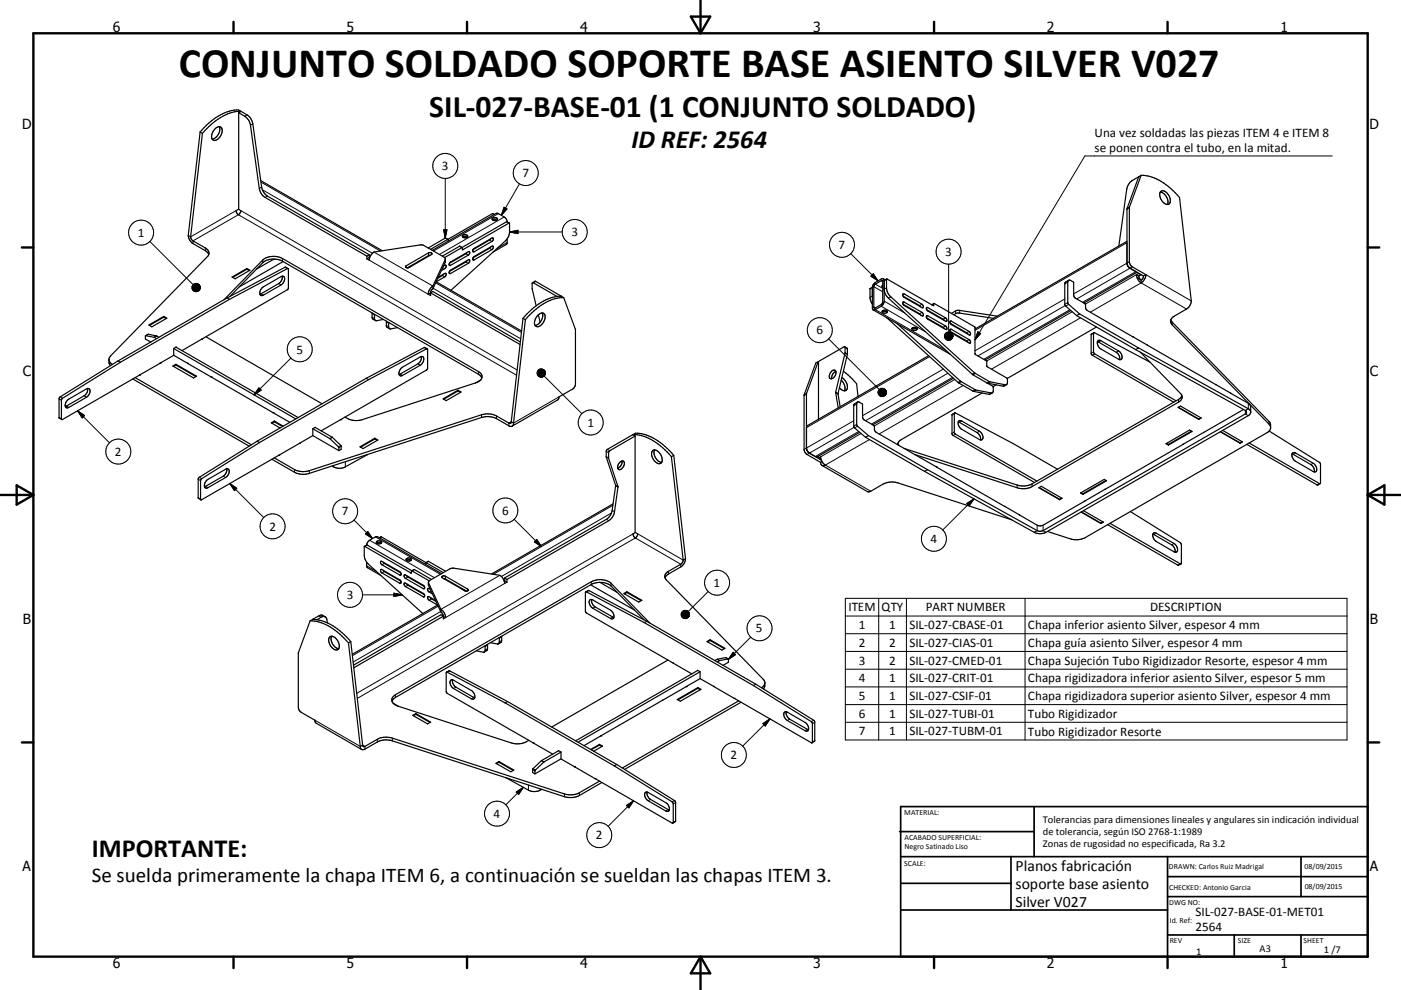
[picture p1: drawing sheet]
<svg xmlns="http://www.w3.org/2000/svg" width="420mm" height="297mm" viewBox="0 0 420 297" stroke-linecap="round" stroke-linejoin="round" font-family="sans-serif">
<g fill="none" stroke="#000" stroke-width=".36">
<path d="M60 39.6l.7 .4M60 39.6l-3.6 31M64.5 38.7a1.19 1.19 0 0 1 1.6-.6 1.19 1.19 0 0 1 .5 1.7 2.46 2.46 0 0 1-2.8 2.2 2.39 2.39 0 0 1 .7-3.3zM65.7 38a3 3 0 0 1-2.1 3.7M71.6 33.8l.7-.4 1.8 1.1a3.9 3.9 0 0 1 1.7 2.7l2.6 18.9a4.2 4.2 0 0 0 1.8 2.7l30.5 17.6M71.6 33.8l1.8 1.1a3.9 3.9 0 0 1 1.7 2.7l2.6 18.9a4.1 4.1 0 0 0 1.8 2.7l30.5 17.6M71.6 33.8v29l.6 .4-.2 .6a.61 .61 0 0 1-.7 .5 .61 .61 0 0 1-.5-.7v-.4l.8-.5M72.2 33.4a15.6 15.6 0 0 0-10.9 5.9l-.6 .7M72.2 33.4a3.9 3.9 0 0 0-3.3-.1 18.4 18.4 0 0 0-8.9 6.3M72.2 33.4v.1M60.7 40l-3.5 31M78.2 54.2l36.4 21"/>
<path d="M341.4 53.1l-1.8 1a3.8 3.8 0 0 0-1.8 2.7l-2.4 17M341.4 53.1v.1M341.4 53.1h.1M342.1 52.6l-3.5 9.8v16.1l.2 .9 .5 .5 4.2 2.5M342.1 52.6l-.7 .4-3.5 9.8v16.1l.2 .9 .7 .7M342.1 52.6a15.3 15.3 0 0 1 10.9 5.9l.6 .7 3.6 31.1a3.1 3.1 0 0 1-1.5 2.4l-4 2.4-.7 .9M347.9 57.6a3 3 0 0 1 2.1 3.7M347.9 57.5a1.88 1.88 0 0 1 2.7 1.4 1.51 1.51 0 0 1-.6 2.4 2.96 2.96 0 0 1-2.1-3.8zM56.4 70.6l.8 .4M56.4 70.6a3.1 3.1 0 0 0 1.5 2.5l3.7 2.1 1 1.2M57.2 71l.5 1.2 3.9 2.2a1.57 1.57 0 0 1 .6 2.6l-29.1 29.8-.4 1.1M82.1 77.7l-5.2 3"/>
<path d="M84.9 78.5l-13.1 7.5M110 76.8v.8M110.7 76.4v.8M110.7 77.2l.1 .1M110.7 77.2l-.7 .4M110.7 76.4l-.7 .4M121.6 79.8l7-4a.46 .46 0 0 1 .7-.1 .46 .46 0 0 1 0 .7l-6.8 3.9a.54 .54 0 0 1-.6 .1 .54 .54 0 0 1-.3-.6zM122.8 79.9l.2 .1M122.9 79.9l.2 .1M123.3 79.7l.2 .1M129 76.6l-.5 .1-6.4 3.7M132.9 79.9l.4-.3a.46 .46 0 0 1 .6 .4 .46 .46 0 0 1-.5 .5l-1.1 .7"/>
<path d="M133.3 77.3l-6.9-3.8-14.3 2.1a3.2 3.2 0 0 0-1.4 2.5l-.7-.5M133.3 77.3l.2 .6-3.7 7.9M133.5 77.7v1l-3.7 7.9M134.2 71.8l-5.1 3M134.3 71.8h-.1M134.3 71.8h.1M134.3 71.8l-.8-.4-5.1 3M134.3 71.8l.1 .5M135 78.7l5.4-3.2a.46 .46 0 0 1 .5 .4 .46 .46 0 0 1-.4 .5l-5.5 3.3a.52 .52 0 0 1-.4-.5 .52 .52 0 0 1 .4-.5zM137.8 73.9l-5.2 2.9M137.8 73.9h.1M137.9 73.9l.7 .4"/>
<path d="M138.5 74.3l-5.2 3M138.5 74.3h.1M138.6 74.3v.6M138.6 74.9h.1M138.7 70.7a.8 .8 0 0 1 .9-.4 .8 .8 0 0 1 .5 .8 .85 .85 0 0 1-.8 .3 .85 .85 0 0 1-.6-.7zM138.7 71.1l.5-.2 .9 .2M140 75.7l-.3 .4-5 2.9M140 78.2l-.3 .4-5 2.8M141.9 74.7l5.6-3.3a.48 .48 0 0 1 .5 .4 .48 .48 0 0 1-.4 .6l-5.4 3.1a.42 .42 0 0 1-.5-.3 .42 .42 0 0 1 .2-.5zM141.9 77.2l5.6-3.3a.42 .42 0 0 1 .5 .2 .42 .42 0 0 1-.3 .6l-5.8 3.3-.2-.2zM147.1 71.6l-.4 .4-4.9 2.9M147.1 74.1l-.4 .4-4.9 2.8"/>
<path d="M147.6 65.5a.92 .92 0 0 1 1.5 .3 .85 .85 0 0 1-.8 .4 .85 .85 0 0 1-.7-.7zM147.7 64.1h.1M147.7 64.1l-13.4 7.7M147.8 64.1l.4 .2M148.9 65.9l.1 .1M148.9 65.9l-.8-.1-.4 .2M149 65.9v.1M152.1 71.6v1.4l-.3 .3-4 2.3M152.1 66.6l-.7-1.4-2-1.1-.6-.1-19.2 11.1M152.7 66.9l-.8-.4-13.4 7.7M152.7 66.9l.1 2.7a3.9 3.9 0 0 1-1.3 2.7l-16.3 14.8M152.7 66.9l-14 8"/>
<path d="M337.9 72.4l-45.6 26.3M44.6 97.5l4.5-2.6 .9 .6-4.5 2.5zM49.1 94.9v.3M49.1 95.2l-4.3 2.4M49.1 95.2l.7 .4M67.1 89.9l11.7-11.9a5.5 5.5 0 0 1 5.9-.5l58.7 34a1.63 1.63 0 0 1 1 1.9M68.1 89.4l-32.7 18.9M68.1 89.4l.7 .4M68.8 89.8l-32.7 18.9M68.9 89l9.9-10.2a5.5 5.5 0 0 1 5.9-.4l58.7 33.9 1.1 1.1M69.6 83.1l4.4-2.6 .9 .6-4.4 2.5zM74 80.5v.3"/>
<path d="M74 80.8l-4.2 2.4M74 80.8l.7 .4M78.5 86.4l5.8-3.4a.77 .77 0 0 1 1 .1 .77 .77 0 0 1-.1 1.1l-.7 1.1-5.5 3.3a.76 .76 0 0 1-1.1-.2 .76 .76 0 0 1 .1-1zM84.6 82.9a2.14 2.14 0 0 1-1.1 2.2l-5.6 3.2M86.3 80.6l.2 5.9-.3 .4-25.8 14.9M86.3 80.6l-17.5 9.2M86.4 80.6l-1-.4-17.3 9.2M111.6 93.9v1.6l1 .7M112.3 94.3v1.5l.3 .4M114.9 95.8l-2.3 .4M115.9 96.4v1.6l.9 .6M116.6 96.8l-.1 1.5 .3 .3 2.4-.3"/>
<path d="M129.1 87.9l.7-.4 26.2 15.1M129.1 87.9l26.8 15.5M129.1 87.9l-.7 .4M129.8 86.6l-.7 .9v1.2l-.7-.4M129.8 85.8v.8M129.8 85.8a3.2 3.2 0 0 0-1.4 2.5M131.4 83.2l1.9-1.2a.42 .42 0 0 1 .6 .3 .42 .42 0 0 1-.3 .6l-2.8 1.6 25.6 14.8M133 82.2l-1.7 1.2M135 81.1l5.5-3.2a.59 .59 0 0 1 .3 .6 .59 .59 0 0 1-.4 .5l-5.3 3a.46 .46 0 0 1-.5-.3 .46 .46 0 0 1 .4-.6zM156.8 95.5l.7 .4M156.8 95.5l-3.5 31M157.5 95.9l-3.5 31"/>
<path d="M159.6 84.8l-.1 1.8 1.2 5.1M159.6 84.8l7.4 4.1M159.7 84.8l.8-.4 7.7 4.4M161.3 94.6a1.13 1.13 0 0 1 1.1-.7 1.13 1.13 0 0 1 1 .8 2.9 2.9 0 0 1-2.6 3.3 2.12 2.12 0 0 1 .3-3.2zM161.4 94.4l.5 2.3M162.6 93.9a3 3 0 0 1-2.2 3.7M167 88.9h1.3l.7 .4M167 88.9a17.2 17.2 0 0 0-10.2 6.6M168.2 88.8v.1M169 89.3l3.5 9.6v16.7l-.9 1.1-4 2.4-.4 .9-13.6 7.8M169 89.3a15.5 15.5 0 0 0-10.9 5.9l-.6 .7M261.5 86.2l-.7 .5 .1 2.8 .6 1.8"/>
<path d="M261.8 93l23.1 13.3M262.3 85.3l1.9-1.1 .4 .1v6.6l-.3 .4-2.1 1.2-.2-.4v-6.1zM264.5 93.3a.77 .77 0 0 1 .9-.3 .77 .77 0 0 1 .5 .8 .83 .83 0 0 1-.8 .2 .83 .83 0 0 1-.6-.7zM264.6 85.6v.1M264.6 93.2a1.15 1.15 0 0 0 1.3 0M264.6 85.6l-.2 .3 .2 .3M264.8 83.6l.3 .4-.1 6.8-.8 1.1-1.8 1-.6 .1M264.8 83.6h-.4l-2 1.1-.8 1.1-.1 6.6 .3 .6M264.8 83.6l.6 .4M265.1 86.8a3.8 3.8 0 0 0 1.3 2.7l25.2 22.9 6.1 3.6M265.8 95.3l21.7 19.6a15 15 0 0 0 9.1 3.4l.9-.5M265.8 83.7v2.7a3.8 3.8 0 0 0 1.3 2.7l25.3 22.9a14.7 14.7 0 0 0 9.2 3.4h.1"/>
<path d="M265.8 83.7h.1M265.8 83.7l-.7 .5M265.9 83.7l13.9 8M269 97.1l19.2 17.4a15.1 15.1 0 0 0 9.2 3.4l.4-.4-.1-1.5M270.7 88.8l5 2.9 .3 .4M270.7 91.3l5 2.8 .3 .4M270.8 88.2h.3l5.3 3.1a.51 .51 0 0 1 .5 .5 .51 .51 0 0 1-.5 .5l-5.3-3.1a.77 .77 0 0 1-.3-1zM270.8 90.6l5.6 3.1a.52 .52 0 0 1 .5 .5 .52 .52 0 0 1-.5 .5l-5.3-3-.4-.6zM273.5 98.5a.87 .87 0 0 1 1.5 .3 .82 .82 0 0 1-.9 .4 .82 .82 0 0 1-.6-.7zM273.5 98.4a1.15 1.15 0 0 0 1.4 0M277.8 92.9l5 2.9 .3 .4M277.8 95.4l5 2.8 .3 .4"/>
<path d="M277.8 92.3h.4l5.3 3.1a.51 .51 0 0 1 .4 .5 .51 .51 0 0 1-.4 .5l-5.3-3.1a.74 .74 0 0 1-.4-1zM277.8 94.7l5.7 3.1a.51 .51 0 0 1 .4 .5 .51 .51 0 0 1-.4 .5l-5.3-3a.77 .77 0 0 1-.4-1.1zM279.8 91.7h.1M280 91l-.1 .6M280 91h.1M280 91l-.7 .4M280 91l12.2 7 .2 8.3 3.3 2 .3 1.7 6 3.5M284.8 98.9l.4-.1 5.3 3.1a.62 .62 0 0 1 .3 1l-5.6-3-.4-.6zM284.9 99.4l4.9 2.9 .4 .4M284.9 97l4.9 2.9 .4 .4M284.9 96.3l5.8 3.2a.48 .48 0 0 1 .4 .6 .48 .48 0 0 1-.6 .4l-5.3-3.1a.76 .76 0 0 1-.3-1.1zM285.2 94l1.5-.8 .8-.1 11.5 1.7"/>
<path d="M286 94.4l.7-.4 1-.1 10.2 1.6M320.4 84.1h.4l1.1 .6v4l.3 .5 3.1 1.9M320.4 84.1l-.3 .6v6.2l3.6 3.3M320.4 84.1l-1 .6-.1 .3v6.4l3.5 3.3M321 93.2l-25.7 14.8M322.8 94.7l17.7 10.2M323.7 94.2l17.6 10.2M323.7 94.2l-.9 .5M325.3 91.1v.1M325.3 91.2l.2 1.4 .5 .5 18 10.5M327.9 99.8l-.1 5.8 .4 .6 24.4 14M327.9 99.8l16.8 8.8"/>
<path d="M327.9 99.8l-.8 .6v5.6l.4 .6 24.4 14.1M328.7 98.1l-26.7 15.4M338.8 80.5l4 2.3M338.8 80.5l1.7 1M340.7 82.4a3.2 3.2 0 0 0 1.4 2.5M340.7 82.4l.7 .4M340.9 81.7l-16 9.2M341.4 82l-.7 .4M341.4 82h.1M341.4 82l.7 .5M341.4 82.8l.3 .8 .4 .4M342.1 82.4v.1"/>
<path d="M342.1 82.5l-.7 .3M342.1 84v.9M342.8 82.8l-.2 .8-.5 .4M343.5 82.4l-.7 .4M343.5 82.4a3.1 3.1 0 0 1-1.4 2.5M351 96v.7l.4 .7 29 29.8 .5 1M351 96l.4 .6 29 29.8 .5 .9v1.4l-.8 .9-54.7 31.7a5.9 5.9 0 0 1-4.5 .3l-6.9-2.2M26.2 116.5a2.16 2.16 0 0 1-1 2.3l-5.6 3.2M32.7 107.9l.2 .7 .8 .7M32.7 107.9v1l.4 .8M35.4 108.3l-17.6 11-.1 6 .8 .6M35.4 108.3l.7 .4"/>
<path d="M36.1 108.7l-17.4 10.8-.3 .5 .1 5.8 29.6-16.9M39.8 113.7l34.9 20.2M40.5 113.3l34.9 20.1M41.8 112.5h.1M43.6 100.8v.9l1.6 .9M43.6 100.7l2.7 .5 .6 .4M43.6 100.7l.8-.4 2.5 .5 .8 .4M43.6 100.7v.1M48 108.9h.1M51.8 109.8l.9-.5 6.2 3.6-.9 .5zM52.1 106.6l29.8 17.2M52.1 104.6v2"/>
<path d="M52.1 106.6l-4.1 2.3M52.1 104.6l36.6 21.1M52.7 109.3v.2M52.7 109.5l-.7 .4M52.7 109.5l6 3.5M52.8 104.1l36.6 21.2M52.8 104.2l-.7 .4M56.2 109h.1M60.4 101.8h.1M60.4 101.8l-5.8 3.4M61.7 101l34.9 20.1M63.3 113.1h.1"/>
<path d="M109.8 113.5l-32.7 18.9M109.8 113.5l.7 .4M110.5 113.9l-32.7 18.9M120.3 110.5l5.7-3.4a.76 .76 0 0 1 1 .1 .76 .76 0 0 1 0 1l-1 1.4-5.3 3a.76 .76 0 0 1-1-.1 .76 .76 0 0 1 0-1zM126.3 107a2.18 2.18 0 0 1-1 2.2l-5.7 3.1M128.1 104.7l-.9-.4-17.4 9.2M128.1 104.7l.1 5.7-.2 .6-25.9 14.9M128.1 104.7h-.3l-17.3 9.2M132.9 119.7l4.4-2.6 .9 .5-4.4 2.6zM137.3 117.1v.2M137.3 117.3l-4.2 2.5M137.3 117.3l.7 .4"/>
<path d="M144.1 114l-1.5 .9M144.4 113.4l-.5 .8-.9 .5-34.3 11.2a5.9 5.9 0 0 1-5.3-.8M245.3 108.5l-.7 .4-3.5 9.6v16.3l.2 .9 .5 .5 4.2 2.5M245.3 108.5h.1M245.3 108.5l-3.5 9.6v16.3l.2 .9 .7 .6M245.4 108.5l7.6-4.4h.3v1.9l-2.8 11.6 .8 4.8M245.4 108.5v17.3M249.4 111.3a.75 .75 0 0 1 1.1-.1 .75 .75 0 0 1 .1 1 1.31 1.31 0 0 1-1.9 1.2 1.9 1.9 0 0 1 .7-2.1zM250.6 111.5a2.02 2.02 0 0 0-1.3 2.1M251.7 116.3l.7 .7 .8 .3M252.2 114.1a2.94 2.94 0 0 1 1 3.2M252.4 113.3a2.87 2.87 0 0 1 1.3 3.7l-.5 .3"/>
<path d="M252.9 111.4l3.9 3.7 .4 3.9M253.3 104l.7 .5v1.9l-2.7 11.6 .6 4.1M278.4 106.7l-36.4 21-.2 .6M285.9 113.5l-24.3 14M294.4 117.9l-24.2 14-.8 .7-.3 .8M295.9 114.9l4.8 1 1.1-.5M298.7 115.4l-1 .6M302 113.5v1.5l-.3 .4M329 102.5l5.7 3.2a2.18 2.18 0 0 1 1 2.2M329.2 102.3l.7-.2 5.5 3.2a1.83 1.83 0 0 1 .7 2.6h-.5l-5.5-3.2a2.03 2.03 0 0 1-.9-2.4zM340.5 104.9l32.9 18.2M341.3 104.4l33 18.2"/>
<path d="M341.3 104.4l-.8 .5M341.9 105.6l12 12.5a1.54 1.54 0 0 1-.6 2.6l-43.9 25.3a5.7 5.7 0 0 1-4.4 .3l-30.7-9.9M344 103.6l24.9 14.4M344 103.5v.1M344 103.6h.1M354.4 118.7l-1.1 1.1-43.9 25.4a5.9 5.9 0 0 1-4.4 .3l-34-11M368.9 118l5.9 3.5 .2 .4v1.9l-.5 .7-60.9 35.2a4 4 0 0 1-3.5 0M368.9 117.9v.1M20.2 120.1l5.7-3.4a.77 .77 0 0 1 1 .1 .77 .77 0 0 1 0 1l-1 1.4-5.3 3a.76 .76 0 0 1-1-.1 .76 .76 0 0 1 0-1zM77.1 132.4l-17.4 10.9-.3 .5v5.5l.8 .6M77.1 132.4l.7 .4M77.8 132.8l-17.4 10.9-.3 .5 .2 5.8"/>
<path d="M81.8 123.8l5.1 2.9M81.8 123.8h.1M82.3 126.3l2.6 1.6M82.3 126.3l-1 .6 2.7 1.5M82.3 126.3v.3M82.3 126.6l2.4 1.4M82.3 126.6l-.8 .4M89.7 133v.1M89.8 133l-29.5 17M93.8 130.7l7.8 4.5M93.8 128.6l.7-.4a20.2 20.2 0 0 1 7.7 5.4l.1 1.2-.7 .4M93.8 128.6v2.1"/>
<path d="M93.8 130.7l-4.1 2.3M93.8 128.6a19.6 19.6 0 0 1 7.7 5.5l.1 1.1M102.1 125.9l-5.8 3.4M107.9 134l4.5-2.5 .9 .5-4.5 2.6zM110.2 136.4l-6.7 3.7a3.8 3.8 0 0 1-3.9-.3M112.4 131.5v.2M112.4 131.7l-4.3 2.5M112.4 131.7l.7 .4M153.3 126.5l.7 .4M153.3 126.5l-.2 .5h-.4l-3.8-2.2a5.8 5.8 0 0 0-4.5-.4l-51.7 16.8a5.8 5.8 0 0 1-4.4-.4l-6.1-3.4M154 126.9a.85 .85 0 0 1-.4 .9 .85 .85 0 0 1-1-.1l-3.7-2.1a6 6 0 0 0-4.5-.3l-51.7 16.7a5.8 5.8 0 0 1-4.4-.3l-6.8-3.9M185.9 138.6a.68 .68 0 0 1 .7-.3 .68 .68 0 0 1 .6 .5 1.67 1.67 0 0 1-1.8 2 1.67 1.67 0 0 1 .5-2.2z"/>
<path d="M186.5 138.3a2.08 2.08 0 0 1-1.3 2.2M189.7 130.4l.7 .4M189.8 130.4a14.5 14.5 0 0 1 10.2 5.2l1.3 1.4M189.8 130.4h.1M190.4 130.8l-7.6 4.4-.3 .5v1.8l2.8 8.6-1.1 7.4a4.1 4.1 0 0 1-1.7 2.7l-30.5 17.6M190.4 130.8v29l-.6 .4a1.08 1.08 0 0 0 .8 1.1l.6-1.1-.8-.5M195.6 135.3a1.52 1.52 0 0 1 2.3 .8 1.94 1.94 0 0 1 0 3 2.85 2.85 0 0 1-2.3-3.8zM196.2 135a3 3 0 0 0 2.2 3.7M201.3 137l3.5 31M202 136.6a16.8 16.8 0 0 0-10.9-6.6h-.6l-8.7 5.1v2l2.8 8.5-1.1 7.5a3.9 3.9 0 0 1-1.7 2.7l-30.5 17.6M202 136.6l-.7 .4M202 136.6l3.5 31"/>
<path d="M242.7 135.9l3.5 2.1M245.4 136.8v.6M245.4 137.4l.6-.3 .2 .9M245.4 137.4l.7 .4M246.2 138l1.2 1.5a.88 .88 0 0 1-1 .1 .88 .88 0 0 1-.4-.9M246.4 138.5l-.4 .2M246.4 139.6l13.8 8 .9-.2 3.6-2.2a6 6 0 0 1 4.5-.3l34.2 11.1M257.1 120.6h.5l1 .6 .1 4.4 3.3 2.1 .2 1.2 .4 .7 13.7 7.9M257.1 120.6l-1.1 .9v6.5l3.5 3.2M257.1 120.6l-.3 .4v6.5l3.6 3.2M257.8 129.7l-12.9 7.4-2.2-1.2M259.5 131.2l17.7 10.2"/>
<path d="M260.4 130.7l17.7 10.2M260.4 130.7l-.9 .5M269.2 133l.3 .6M276.3 137.5h.1M276.3 137.5l24.9 14.5M286.2 123.9l-.8 .5v5.8l.2 .4 24.6 14.2M286.3 123.9l-.2 5.7 .3 .6 24.5 14.1M286.3 123.9l17.5 9.2 13.2 7.7M287.3 126.6l5.6 3.2a2.19 2.19 0 0 1 1.1 2.2M287.6 126.2l.7 .1 5.3 3.1a1.82 1.82 0 0 1 .8 2.5h-.8l-5.3-3.1a1.83 1.83 0 0 1-.7-2.6zM349.6 133.1l7.1-4.1 .7 .4-7.1 4.1zM349.8 133l.5 .3"/>
<path d="M350.3 133.3v.2M353.2 122.2l.7-.4 6.2 3.6-.7 .4zM353.3 122.2l6.1 3.5M354.7 133.3h.1M354.7 133.3l-23.4 13.5M357.2 129.3l-6.9 4M359.4 125.7v.1M360 125.4l-.6 .3M360.9 129.7l-6.2 3.6M360.9 129.7h.1M365.8 129.5l6 3.5M365.9 129.5l5.9 3.3"/>
<path d="M366.6 129.1l5.9 3.5-.7 .4M371.8 132.8v.2M372.4 132.5l-.6 .3M372.8 122.9l-11.9 6.8M373.4 123.1a.56 .56 0 0 1 .3 .6 .56 .56 0 0 1-.3 .5l-60.7 35-.6 .2-1.2-.2M373.8 133.3l21.1 12.2 .9-.4M374.3 122.6l-.9 .5M374.3 122.6l.7 .9M380.5 129.3l15.2 9.5 .2 .4-.1 5.8-.2 .1-21.1-12.2M387.4 136.2l5.6 3.2a2.17 2.17 0 0 1 1 2.2M387.5 135.9l.5-.2 .4 .2 5.3 3.1a1.78 1.78 0 0 1 .8 2.5h-.8l-5.3-3.1a2 2 0 0 1-.9-2.5zM61.9 144.2l6.2-3.6a.9 .9 0 0 1 .7 .7 .9 .9 0 0 1-.3 .9l-.9 1.1-5.3 3a.76 .76 0 0 1-1-.1 .76 .76 0 0 1 0-1z"/>
<path d="M68 140.6a2.32 2.32 0 0 1-1.1 2.3l-5.6 3.1M183.8 151.2l-36.5 21M277.2 141.4l32.9 18.3M278.1 140.9l32.8 18.3M278.1 140.9l-.9 .5M280.7 140.1h.1M301.2 151.9h.1M301.2 151.9l4.5 2.6M305.6 154.5h.1M310.9 159.2l-.8 .5M311.5 146.3l.7-.4 6.2 3.6-.7 .4zM311.6 146.3l6.1 3.5"/>
<path d="M317.7 149.8v.1M318.3 149.4l-.6 .4M323.9 147.9l7.1-4.1 .8 .4-7.1 4.1zM324.1 153.6l6 3.5M324.1 147.8l.6 .3M324.2 153.6l5.9 3.4M324.7 148.1v.2M324.8 153.2l6 3.4-.7 .5M325.2 150.3h.1M330.1 156.9v.2M330.7 156.6l-.6 .4M331.3 146.8l-19 10.9-1.4-.1-5.3-3.1"/>
<path d="M331.3 146.8h.1M331.6 144.1l-6.9 4M332.1 157.4l21 12.2 1-.4M332.8 157l21.3 12.1M338.9 153.5l15.1 9.4 .2 .5-.1 5.7M109.3 163.9l.8-.4 13.4 7.7M109.3 163.9l-.1 2.7a3.9 3.9 0 0 0 1.3 2.7l16.3 14.8M109.3 163.9h.1M109.3 163.9l14 8 .1-.6M109.9 168.6l.2 1.6 4.1 2.5M109.9 163.5l.7-1.3 2-1.1 .6-.1 19.2 11.1M112.9 162.5a.76 .76 0 0 1 .9-.3 .76 .76 0 0 1 .5 .8 .82 .82 0 0 1-.8 .2 .82 .82 0 0 1-.6-.7z"/>
<path d="M112.9 163a1.15 1.15 0 0 1 1.4 0M113 162.9v.1M113.7 161.3l.6-.2 13.4 7.7M114.1 168.5l.4-.1 5.4 3.2a.46 .46 0 0 1 .4 .5 .46 .46 0 0 1-.5 .4l-5.3-3.1-.4-.5zM114.2 170.8l5.7 3.2a.48 .48 0 0 1 .4 .6 .48 .48 0 0 1-.5 .4l-5.3-3.1a.76 .76 0 0 1-.3-1.1zM114.9 168.6l.3 .4 5 2.9M114.9 171.1l.3 .4 5 2.9M121.2 175h.4l5.3 3a.51 .51 0 0 1 .4 .5 .51 .51 0 0 1-.4 .5l-5.3-3-.4-.6zM121.2 172.5h.4l5.3 3.1a.51 .51 0 0 1 .5 .5 .51 .51 0 0 1-.5 .5l-5.3-3.1a.77 .77 0 0 1-.4-1zM121.9 168.1a1.09 1.09 0 0 1 1.3 0M121.9 172.7l.4 .4 4.9 2.9M121.9 175.2l.4 .4 4.9 2.8"/>
<path d="M123.2 168.1a.66 .66 0 0 0-.3-.8 .66 .66 0 0 0-.8 .2l-.3 .3 .1 .4M123.2 168.1l-.5 .2-.8-.1M123.4 171.3l5.3 2.9M123.4 171.3l.8-.4 5.1 2.9M127.6 168.8l.9-.4 5.1 3M127.6 168.8v.5M127.6 168.8h.1M127.7 168.8l5.2 3M128.4 174.7l.1 1 3.7 7.9M129 179.3l1.7 1.1M129 176.9l-.3-.3a.48 .48 0 0 0-.6 .4 .48 .48 0 0 0 .4 .5l1.2 .7M132.5 173l.5-.2 .5 .1 6.7 3.8a.36 .36 0 0 1 .1 .5 .36 .36 0 0 1-.5 .2l-7.2-4z"/>
<path d="M133 173.6l.5 .1 6.4 3.7M138.6 176.6l-.1 .1M139.1 176.9l-.2 .1M139.2 176.9l-.2 .1M151.3 174.2l-.1 .1M151.3 173.4v.8M151.3 173.4l.7 .4M151.3 174.2l.7 .5M152 174.7l-.7 .4a3.2 3.2 0 0 0-1.4-2.5l-14.1-2.2-.9 .3-6.1 3.4-.3 .8 3.7 7.9M152 173.8v.9M175.6 177.6l.9-.4 17.4 9.2M175.6 177.6l-.1 5.7 .3 .6 31.6 18.3"/>
<path d="M175.6 177.6l17.6 9.2M177.1 175.5l13.1 7.5M177.4 179.9a2.15 2.15 0 0 0 1 2.2l5.6 3.2M179.9 174.7l5.2 3M187 178.1l.9-.6 4.5 2.6-.9 .5zM187.9 177.5v.3M187.9 177.8l4.3 2.4M187.9 177.8l-.7 .4M204.8 168l-.1 .6-.6 .7-3.7 2.1a1.57 1.57 0 0 0-.6 2.6l29 29.8 .5 1M205.5 167.6l-.7 .4M205.5 167.6a3.1 3.1 0 0 1-1.4 2.5l-4 2.3-.7 .9M345.7 160.3l5.6 3.2a2.32 2.32 0 0 1 1 2.2"/>
<path d="M345.8 160l.3-.1 .6 .1 5.3 3a1.9 1.9 0 0 1 .7 2.6l-.7-.1-5.3-3a2.03 2.03 0 0 1-.9-2.5zM93 186.3l-3.6 9.6 .2 16.9 .7 .9 4.1 2.4 .4 .9 13.6 7.8M93 186.3a15.3 15.3 0 0 1 10.8 5.9l.7 .7M93.8 185.8v.1M95 185.9a17 17 0 0 1 10.2 6.6M95 185.9h-1.3l-.7 .4M97.5 185h-1l-1.5 .9M97.5 185l.4 .6 .3 1.3M97.5 185.1l-1.3-.6-2.4 1.3M98.9 191a2.3 2.3 0 0 1 2.8 2.3 1.18 1.18 0 0 1-.5 1.6 1.18 1.18 0 0 1-1.6-.6 2.52 2.52 0 0 1-.7-3.3zM99.4 190.9a2.96 2.96 0 0 0 2.2 3.7M104.5 192.9l3.5 31"/>
<path d="M105.2 192.5l-.7 .4M105.2 192.5l3.5 31M130.6 180.1l-2.1-1.1a.58 .58 0 0 0-.3 .6 .58 .58 0 0 0 .5 .5l2.5 1.4-25.6 14.8M132.2 182.8a3 3 0 0 1 1.4 2.5M132.2 182.8v.8M132.2 183.6l.6 .7 .1 .6M132.9 184.9l-.7-.5-26.2 15.2M132.9 184.9l-26.8 15.4M132.9 184.9v.8l.7-.4M132.9 184.9l.7 .4M142.8 195.3l2.4 .3M145.4 193.8l.1 1.3-.3 .5"/>
<path d="M146.1 193.4v1.6l-.9 .6M149.6 191.3l.1 1.5-.3 .4-2.4-.4M150.4 190.9l-.1 1.6-.9 .7M176.8 180l.3-.2 .6 .2 5.3 3a1.84 1.84 0 0 1 .8 2.6l-.8-.1-5.3-3a2.05 2.05 0 0 1-.9-2.5zM193.1 186l-9.9-10.2a5.5 5.5 0 0 0-5.9-.5l-58.8 34-1 1.1M193.2 186.8l32.7 18.9M193.9 186.4l-.7 .4M193.9 186.4l32.7 18.9M194.8 186.9l-11.6-11.9a5.5 5.5 0 0 0-5.9-.5l-58.8 33.9a1.67 1.67 0 0 0-1 2M200.2 198l-34.8 20.1M201.5 198.8h.1M212 192.5l.9-.6 4.4 2.6-.9 .5z"/>
<path d="M212.9 191.9v.3M212.9 192.2l4.2 2.4M212.9 192.2l-.7 .4M218.3 197.7l-2.5 .5-.8 .4M218.3 197.7h.1M218.3 197.7l-.8-.4-2.4 .5-.8 .4M218.4 197.7v1l-1.6 .9M117.5 210.4l.8 1 1.1 .5M117.9 211l1.5 .9M119.4 211.9l33.9 11a6 6 0 0 0 5.2-.8M123.7 214.6l1-.5 4.4 2.5-.9 .6zM124.7 214.1v.2"/>
<path d="M124.7 214.3l4.2 2.4M124.7 214.3l-.8 .4M133.8 201.7v5.7l.3 .6 25.8 14.9M133.8 201.7l17.6 9.2M133.9 201.7l.8-.5 17.5 9.3M135.1 204.1l.7-.1 5.5 3.1a1.83 1.83 0 0 1 .7 2.6l-.7-.1-5.3-3a2.02 2.02 0 0 1-.9-2.5zM135.7 203.9a2.23 2.23 0 0 0 1 2.3l5.6 3.2M151.4 210.9l32.8 18.9M152.2 210.5l-.8 .4M152.2 210.5l32.7 18.8M198.6 210.1h.1M198.7 210.1l-18.6 10.7"/>
<path d="M198.7 210.1h.1M203 209.9l6.2-3.6 1 .5-6.2 3.6zM205.7 206h.1M205.8 206l-7.1 4.1M209.2 201.1v.1M209.2 201.1l.7 .4M209.2 201.1l-36.6 21.2M209.2 206.3v.2M209.2 206.5l-6 3.5M209.2 206.5l.8 .4M209.9 203.6l33.5 19.3M209.9 201.5v2.1"/>
<path d="M209.9 201.5l-36.6 21.2M209.9 203.6l-4.2 2.4M214 205.9v.1M221.5 210.3l-34.9 20.1M222.2 210.7l-35 20.1M225.9 205.7l17.4 10.9 .3 .3-.2 6M226.6 205.3l17.4 10.9 .3 .3v5.8l-.8 .5M226.6 205.3l-.7 .4M229.3 204.8l-.2 .8-.8 .7M229.3 204.9v1l-.4 .8M235.2 213.7l.3-.2 .6 .2 5.2 3a1.78 1.78 0 0 1 .8 2.6l-.8-.1-5.2-3a2.03 2.03 0 0 1-.9-2.5zM235.7 213.5a2.23 2.23 0 0 0 1 2.3l5.7 3.1"/>
<path d="M108 223.9a.86 .86 0 0 0 .4 .9 .86 .86 0 0 0 1-.1l3.7-2.1a5.7 5.7 0 0 1 4.5-.3l51.6 16.7a6.1 6.1 0 0 0 4.5-.3l6.8-3.9M108.7 223.5l-.7 .4M108.7 223.5l.3 .5 .4-.1 3.7-2.1a5.7 5.7 0 0 1 4.5-.4l51.6 16.8a5.8 5.8 0 0 0 4.5-.4l6-3.5M148.7 229l.9-.5 4.4 2.5-.9 .6zM149.6 228.5v.2M149.6 228.7l4.3 2.5M149.6 228.7l-.7 .4M151.7 233.3l6.7 3.8a4 4 0 0 0 4-.3M159.8 222.9l5.9 3.3M167.4 225.2v.1M167.4 225.2l.8 .4M167.5 225.2l-5.2 3-2.5 2.4-.1 1.2 .7 .4"/>
<path d="M168.2 225.6v2.1M168.2 227.7l4 2.3M168.2 225.6a19.6 19.6 0 0 0-7.7 5.5l-.1 1.1M168.2 227.7l-7.8 4.5M178.4 233.6h.1M179.7 223.3l.9 .5-2.6 1.6M179.7 223.3l-2.6 1.5M179.7 223.3v.2M179.7 223.5l.8 .5M179.7 223.5l-2.4 1.4M180.1 220.8h.1M180.1 220.8l-5 2.9"/>
<path d="M184.2 229.8l17.4 10.8 .2 .6v5.7h-.3l-29.3-16.9M184.9 229.3l17.4 10.9 .3 .6v5.5l-.9 .6M184.9 229.3l-.7 .5M193.6 237.7l.5-.1 5.5 3.2a1.91 1.91 0 0 1 .8 2.6l-.8-.1-5.3-3.1a1.83 1.83 0 0 1-.7-2.5zM194 237.6a2.29 2.29 0 0 0 1 2.2l5.7 3.2"/>
</g>
<g fill="none" stroke="#000" stroke-width=".3">
<path d="M74.1 34.5l-.7 .4M75.8 37.2l-.7 .4M78.2 54.6l35.9 20.7M78.4 56.1l-.7 .4M78.6 56.9l33 19.1M80.2 58.8l-.7 .4M133.5 53.5v17.9M155.7 55.1l-5.4 9.5M399.4 46.8h-74.1l-33 55.2M44.9 72.4l13 13M57.9 73.1v-.8l13.6-7.9 83.4 48.2M61.6 74.4v.8"/>
<path d="M70.8 63.2l-13.6 7.8M72.2 63.2l82.8 47.8M78.8 78v.8M84.7 77.5v.9M110.7 78.1l17.7 10.2M112.1 75.6l17.7 10.2M121.8 79.8v.5M128.5 75.9v.8M133 68.9h1l-.5 2.5zM133.5 77.9v.8M133.5 71.4l.7 .4M134.7 79.4l.4 .2"/>
<path d="M137.8 73.9l.6 .4M138.6 74.8l.2 .1M139.7 76.1l.7 .4M139.7 78.6l.7 .4M141.7 75.3l.5 .2M141.7 77.7l.5 .3M146.7 72l.8 .4M146.7 74.5l.8 .4M147.6 64.1l.6 .3M149.4 64.1l-19.4 11.2M151.1 62.2l.9 .5-1.7 1.9zM151.2 65.1l-19.5 11.2"/>
<path d="M151.9 66.5l.7 .4M152.1 72.7l-3 1.8M152.8 69.6h15.8M152.8 69.6l2.5-.5v1zM255.1 76.1l8.1 8.2M284.4 79.3v20.3M337.9 72.8l-45.6 26.3M338.6 62.4l-.7 .4M338.6 78.5l-16.7 9.7M338.6 62.1l-.7 .4M78.3 88.1l.7 .5M83.5 85.1l.8 .4"/>
<path d="M85.4 80.2l.7 .4M111.6 94.1l.7 .4M111.6 95.2l.7 .4M115.8 96.6l.7 .4M115.8 97.6l.7 .4M122.5 80.2l.1 .1M129.9 86.5l26.2 15.1M130.6 84.9l25.7 14.8M132.6 82.7l.7 .4M132.8 80.3l.5 .3M134.7 81.8l.4 .2M160.6 84.4l-.7 .4"/>
<path d="M261.1 82.9l.7-.8 1.4 2.2zM261.5 86.3l-.7 .4M261.5 88.8l-.7 .4M262 92.1l.4 .3M262 86l2.6 1.5M262.4 85.2l2.2 1.3M262.4 92.9l21.2 12.2M264.2 91.9l13.2 7.6M264.2 84.2l.4 .3M265.1 90.3l6.1 3.6M265.8 83.8l-.7 .4M265.8 86.4l-.7 .4"/>
<path d="M267.1 89.1l-.7 .4M271.1 88.2l-.4 .2M271.1 90.7l-.4 .2M276.4 91.3l-.7 .4M276.4 93.7l-.7 .4M278.2 92.3l-.5 .2M278.2 94.7l-.5 .3M279.9 91.6l-.1 .1M279.9 91.2l-.5 .3M283.5 95.4l-.7 .4M283.5 97.8l-.7 .4M285.2 98.8l-.4 .3"/>
<path d="M285.2 96.4l-.4 .2M286.5 93.3v.8M287.7 93.1v.8M290.5 99.4l-.7 .5M293.2 99.5l.8 .6-1.7 1.9zM319.2 89.7l-26.9 15.5M319.4 91.7l-26.2 15.1M320.1 90.8l-.9 .5M320.1 84.7l-.9 .5M320.4 91.3l-.9 .6M320.8 92.9l-25.9 14.9M321.5 93.5l-25.7 14.8"/>
<path d="M324 95.4l-26.7 15.3M339.5 80.1l-16.7 9.6M340.5 81.5l-15.9 9.2M340.7 82.4l-15.3 8.8M340.9 83.3l1.2 .7M343.5 82.4l13.7 7.9M351.4 96.6v.8M355.7 92.7l-13.6-7.8-15.2 8.8M17.7 119.7l.7 .4M18 119.1l.7 .4M25.2 118.8l.7 .4M44.4 100.3l-.7 .4"/>
<path d="M46.9 100.8l-.7 .4M47 100.8l-.7 .4M77.6 116.4l.7 .6-2.1 1.5zM87.2 107.4l-11 11.1M120 112.2l.7 .4M125.3 109.2l.7 .4M127.2 104.3l.6 .4M143.4 111.5v.8M163.1 112.8l11.4 11.3M167.6 119.1l-13.6 7.8M241.8 118.3l-.7 .4M241.8 118l-.7 .4"/>
<path d="M248.4 101.7l15.2 15.1M250.5 117.6l.8 .4M250.5 117.8l.8 .4M253.3 106l.7 .4M253.4 105.8l.6 .4M253.4 104.3l.6 .4M278.7 107l-36.9 21.3M282.8 110.7l-24.2 14M284.2 112l-24.7 14.2M285.6 113.2l-24.3 14M286.3 113.9l-24.2 13.9M287.9 114.3l-.7 .4"/>
<path d="M288.2 114.5l-.7 .4M288.8 115.6l-25.2 14.6M290.5 101.9l-.7 .4M292.2 111.9l-.7 .4M292.3 116.9l-.7 .4M292.4 112l-.7 .5M292.6 117l-.7 .4M296.6 114.5l-.7 .4M296.9 114.6l-.7 .4M297.2 117.9l-.7 .4M301.4 115.4l-.7 .5M327.8 105.6l-.7 .4"/>
<path d="M327.8 100l-.7 .4M328.2 106.2l-.7 .4M330.1 102.2l-.8 .4M335.4 105.3l-.7 .4M353.3 119.8v.9M17.7 125.2l.7 .4M19.9 121.8l.7 .4M23.2 123.2l9.6 9.6M23.2 123.2l2.1 1.5-.6 .7zM99.6 131.2l-.7 .4M99.7 131.2l-.7 .4M100 139.7v.4"/>
<path d="M102.2 133.6l-.7 .4M102.3 133.9l-.7 .4M103.5 138.5v1.6M144.4 124.4v.9M148.9 124.8v.8M153.3 126.5l-.7 .4v.8M181.8 135.4l.7 .4M181.8 137.1l.7 .4M181.8 137l.7 .4M182.1 134.8l.7 .4M256 126.2l-14.9 8.6M256.1 128.2l-14.1 8.2"/>
<path d="M256.8 127.3l-.8 .5M256.8 121.2l-.8 .5M257.1 127.9l-.9 .5M257.5 129.4l-13.1 7.6M258.2 130.1l-12.2 7M260.7 131.9l-13.3 7.6 13.7 7.9M286.1 129.6l-.7 .5M286.1 124.1l-.7 .4M286.5 130.3l-.7 .4M288.3 126.3l-.7 .4M293.6 129.4l-.7 .4M373.4 123.1v1.1l.9 .5"/>
<path d="M374.3 121v1.6M380.4 126.4v.8M388.4 135.9l-.7 .4M393.7 139l-.7 .4M59.4 149.3l.7 .4M59.4 143.8l.7 .4M59.8 143.2l.7 .4M61.6 145.9l.7 .4M66.9 142.9l.7 .4M68.9 145.1l10.2 10.2M68.9 145.1l2.1 1.4-.7 .7zM88.3 140.8v.9"/>
<path d="M92.7 141.2v.8M106.1 156l5.6 5.6M154.1 155.8l8.2 8.2M181.8 155.8l.7 .4M183.3 153.9l-33 19.1M183.5 153.1l.7 .4M183.7 151.6l-35.8 20.7M184.5 145.5l.8 .5M184.6 145.7l.7 .5M289.9 151.1l2.1-1.4-1.4 2.1zM292 149.7l-9.4 9.3M305 145.5v.8"/>
<path d="M309.4 145.2v.8M310.9 157.6v1.6M312.7 157.6v1.6l.9 .5M346.7 160l-.7 .4M395.6 145.1l-.7 .4M108.7 178.5h11.9M109.6 160.2l.7-.7 1.4 2.1zM109.9 169.8l3 1.7M110.1 163.5l-.7 .4M110.8 162.1l19.4 11.2M112.6 161.1l19.4 11.2M114.3 161.1l-.5 .3"/>
<path d="M115.2 169l-.7 .4M115.2 171.5l-.7 .4M118.1 178l2.5 .5-2.5 .4zM120.3 172.2l-.5 .3M120.3 174.7l-.5 .3M122.3 173.1l-.7 .4M122.3 175.6l-.7 .4M123.4 171.8l-.2 .1M124.2 170.9l-.7 .4M127.3 176.3l-.4 .3M127.3 178.8l-.4 .2M128.5 174.9v.8"/>
<path d="M128.5 168.4l-.7 .4M129.2 177.3l-.5 .3M129.3 179.7l-.6 .4M133.5 172.9v.8M139.5 177.1l-.1 .1M140.2 176.7v.5M149.9 172.6l-17.7 10.2M151.3 175.1l-17.7 10.2M160.2 162.6l.7-.7 1.4 2.1zM176.5 177.2l-.7 .4M177.3 174.5v.8M183.2 175v.8"/>
<path d="M189.8 160.2l-82.9 47.8M191.2 160.2l13.6 7.8M200.4 171.4v.8M204.1 170.1v-.8l-13.6-7.9-83.4 48.1M212.3 177.5l-6 6M253.4 179.5h150.4v42.5h-150.4zM263.4 179.5v42.5M271.8 179.5v42.5M307.3 179.5v42.5M352 163l-.7 .5M353.8 169.1l-.7 .5M95.6 184.8l.7 .4"/>
<path d="M131.4 181.9l-25.8 14.8M132.1 183.5l-26.2 15.1M146.2 193.5l-.7 .4M146.2 194.6l-.7 .5M150.4 192.2l-.7 .4M150.4 191.1l-.7 .4M178.4 182.1l-.7 .4M183.7 185.1l-.7 .4M215.8 198.2l-.8-.4 .7 .4M217.5 197.3l.8 .4M219.8 195.7l.7 .7-2.1 1.4zM225.1 191.1l-6.7 6.7"/>
<path d="M253.4 184.8h150.4M253.4 190.1h150.4M253.4 195.4h150.4M94.4 216.1l13.6 7.8M118.5 208.4v.9M134.8 201.3l-.7 .4M136.7 206.2l-.7 .4M142 209.2l-.7 .4M228.7 217.1l2.1-1.4-1.4 2.1zM230.8 215.7l-8.1 8.2M236.7 215.8l-.6 .4M242.1 218.8l-.8 .4"/>
<path d="M243.9 216.1l-.7 .4M244.3 216.7l-.7 .4M253.4 200.8h150.4M253.4 206.1h150.4M253.4 211.4h150.4M253.4 216.7h150.4M108.7 223.5l.7 .4v.8M113.1 221.8v.8M117.6 221.4v.9M154.8 237.6l2.1-1.4-1.4 2.1zM156.9 236.2l-5.3 5.3M158.4 235.5v1.6"/>
<path d="M159.7 230.9l.7 .4M159.8 230.6l.7 .4M162 236.7v.4M162.3 228.2l.7 .4M162.4 228.2l.7 .4M169.2 238.2v.8M173.7 237.8v.9M195 239.8l-.7 .4M244.3 222.2l-.7 .4M187.8 241.7l2.2-1.5-1.5 2.2zM190 240.2l-7.7 7.7M200.3 242.9l-.7 .4"/>
<path d="M202.2 240.2l-.7 .4M202.6 246.3l-.8 .4M202.6 240.8l-.8 .4"/>
<circle cx="133.5" cy="49.8" r="3.8"/>
<circle cx="157.6" cy="51.9" r="3.8"/>
<circle cx="42.3" cy="69.8" r="3.8"/>
<circle cx="172.3" cy="69.6" r="3.7"/>
<circle cx="252.4" cy="73.4" r="3.8"/>
<circle cx="284.4" cy="75.5" r="3.8"/>
<circle cx="245.8" cy="99.1" r="3.7"/>
<circle cx="89.9" cy="104.8" r="3.8"/>
<circle cx="35.5" cy="135.5" r="3.8"/>
<circle cx="177.1" cy="126.8" r="3.7"/>
<circle cx="81.7" cy="157.9" r="3.8"/>
<circle cx="103.5" cy="153.4" r="3.8"/>
<circle cx="151.5" cy="153.1" r="3.7"/>
<circle cx="104.9" cy="178.5" r="3.8"/>
<circle cx="215" cy="174.8" r="3.8"/>
<circle cx="280" cy="161.6" r="3.8"/>
<circle cx="227.7" cy="188.5" r="3.8"/>
<circle cx="220" cy="226.5" r="3.8"/>
<circle cx="149" cy="244.1" r="3.8"/>
<circle cx="179.7" cy="250.6" r="3.7"/>
</g>
<g fill="#000">
<circle cx="41.8" cy="112.5" r=".18"/>
<circle cx="48" cy="108.9" r=".18"/>
<circle cx="56.2" cy="109" r=".18"/>
<circle cx="60.4" cy="101.8" r=".18"/>
<circle cx="63.3" cy="113.1" r=".18"/>
<circle cx="339.6" cy="101" r=".18"/>
<circle cx="81.9" cy="123.8" r=".18"/>
<circle cx="83.5" cy="136.6" r=".18"/>
<circle cx="89.8" cy="133" r=".18"/>
<circle cx="102.1" cy="125.9" r=".18"/>
<circle cx="280.7" cy="140.1" r=".18"/>
<circle cx="201.6" cy="198.8" r=".18"/>
<circle cx="205.8" cy="206" r=".18"/>
<circle cx="213.9" cy="205.9" r=".18"/>
<circle cx="220.1" cy="209.5" r=".18"/>
<circle cx="159.8" cy="222.9" r=".18"/>
<circle cx="172.2" cy="230" r=".18"/>
<circle cx="178.4" cy="233.6" r=".18"/>
<circle cx="180.1" cy="220.8" r=".18"/>
</g>
<g fill="none" stroke="#000" stroke-width=".71">
<path d="M10 10h400v277h-400zM70 6.6v3.4M140 6.6v3.4M207.1 5h5.8l-2.9 5zM210 0v10M280 6.6v3.4M350 6.6v3.4M6.6 74.2h3.4M410 74.2h3.5M0 148.5h10M5 145.6l5 2.9-5 2.9zM410 148.5h10.1"/>
<path d="M410 148.5l5.1-2.9v5.8zM6.6 222.7h3.4M410 222.7h3.5M70 287v3.4M140 287v3.4M210 287v10M210 287l2.9 5h-5.8zM280 287v3.4M350 287v3.4"/>
</g>
<g fill="none" stroke="#000" stroke-width=".51">
<path d="M269.7 249.5h40.3M270 242h140v45h-140zM270 257h140M303.1 257v16M310 242v15M350 257v30M390.1 257v12M270 265h33.1M270 273h80M350 269h60M350 263h60M350 280.5h60"/>
<path d="M370 280.5v6.5M390.1 280.5v6.5"/>
</g>
<g fill="#000" stroke="#000" stroke-width=".3">
<path d="M133 68.9h1l-.5 2.5zM151.1 62.2l.9 .5-1.7 1.9zM152.8 69.6l2.5-.5v1zM59.9 85.8l.1 .5zM59.8 85.5l.2 .8zM59.6 85.3l.4 1zM59.4 85.2l.6 1.1zM59.1 85.1l.9 1.2zM58.9 85l1.1 1.3zM58.6 85h.3l1.1 1.3zM58.3 85.1l.3-.1 1.4 1.3zM58.1 85.2l.2-.1 1.7 1.2z"/>
<path d="M57.9 85.4l.2-.2 1.9 1.1zM57.9 85.4l2.1 .9-2.3-.7zM57.7 85.6l2.3 .7-2.4-.4zM57.6 85.9l2.4 .4-2.5-.2zM57.5 86.1l2.5 .2-2.5 .1zM57.5 86.4l2.5-.1-2.4 .4zM57.6 86.7l2.4-.4-2.3 .6zM57.7 86.9l2.3-.6-2.1 .8zM57.9 87.1l2.1-.8-1.9 1zM58.1 87.3l1.9-1-1.7 1.1zM58.3 87.4l1.7-1.1-1.4 1.2zM58.6 87.5l1.4-1.2-1.1 1.2z"/>
<path d="M60 86.3l-.9 1.2h-.2zM60 86.3l-.9 1.2zM60 86.3l-.6 1.1zM60 86.3l-.4 .9zM60 86.3l-.2 .7zM60 86.3l-.1 .5zM60 86.3v.2zM261.1 82.9l.7-.8 1.4 2.2zM293.2 99.5l.8 .6-1.7 1.9zM77.6 116.4l.7 .6-2.1 1.5zM163.4 111.4l.1 .5zM163.3 111.2l.2 .7z"/>
<path d="M163.1 111l.4 .9zM162.9 110.8l.6 1.1zM162.6 110.7l.9 1.2zM162.3 110.7h.3l.9 1.2zM162.1 110.7h.2l1.2 1.2zM161.8 110.7h.3l1.4 1.2zM161.6 110.9l.2-.2 1.7 1.2zM161.4 111.1l.2-.2 1.9 1zM161.4 111.1l2.1 .8-2.3-.6zM161.2 111.3l2.3 .6-2.4-.4zM161.1 111.5l2.4 .4-2.5-.1zM161 111.8l2.5 .1-2.5 .1z"/>
<path d="M161 112l2.5-.1-2.4 .4zM161.1 112.3l2.4-.4-2.3 .7zM161.2 112.6l2.3-.7-2.1 .9zM161.4 112.8l2.1-.9-1.9 1.1zM161.6 113l1.9-1.1-1.7 1.2zM161.8 113.1l1.7-1.2-1.4 1.3zM162.1 113.2l1.4-1.3-1.2 1.3zM163.5 111.9l-.9 1.2-.3 .1zM163.5 111.9l-.9 1.2zM163.5 111.9l-.6 1.1zM163.5 111.9l-.4 1zM163.5 111.9l-.2 .8z"/>
<path d="M163.5 111.9l-.1 .6zM163.5 111.9v.3zM265.6 117.2l.1 .5zM265.5 117l.2 .7zM265.3 116.8l.4 .9zM265 116.6l.7 1.1zM264.8 116.5l.9 1.2zM264.5 116.5h.3l.9 1.2zM264.3 116.5h.2l1.2 1.2zM264 116.6l.3-.1 1.4 1.2zM263.8 116.7l.2-.1 1.7 1.1zM263.6 116.9l.2-.2 1.9 1z"/>
<path d="M263.6 116.9l2.1 .8-2.3-.6zM263.4 117.1l2.3 .6-2.4-.4zM263.3 117.3l2.4 .4-2.5-.1zM263.2 117.6l2.5 .1-2.5 .2zM263.2 117.9l2.5-.2-2.4 .4zM263.3 118.1l2.4-.4-2.3 .7zM263.4 118.4l2.3-.7-2.1 .9zM263.6 118.6l2.1-.9-1.9 1.1zM263.8 118.8l1.9-1.1-1.7 1.2zM264 118.9l1.7-1.2-1.4 1.3zM264.3 119l1.4-1.3-1.2 1.3zM265.7 117.7l-.9 1.2-.3 .1z"/>
<path d="M265.7 117.7l-.7 1.2h-.2zM265.7 117.7l-.7 1.2zM265.7 117.7l-.4 1zM265.7 117.7l-.2 .8zM265.7 117.7l-.1 .6zM265.7 117.7v.3zM285.5 100.3l.1 .5zM285.4 100.1l.2 .7zM285.2 99.9l.4 .9zM285 99.8l.6 1zM284.7 99.6l.9 1.2zM284.5 99.6h.2l.9 1.2z"/>
<path d="M284.2 99.6h.3l1.1 1.2zM283.9 99.7l.3-.1 1.4 1.2zM283.7 99.8l.2-.1 1.7 1.1zM283.5 100l.2-.2 1.9 1zM283.5 100l2.1 .8-2.3-.6zM283.3 100.2l2.3 .6-2.4-.3zM283.2 100.5l2.4 .3-2.4-.1zM283.2 100.7l2.4 .1-2.4 .2zM283.2 101l2.4-.2-2.4 .5zM283.2 101.3l2.4-.5-2.3 .7zM283.3 101.5l2.3-.7-2.1 .9zM283.5 101.7l2.1-.9-1.9 1.1z"/>
<path d="M283.7 101.9l1.9-1.1-1.7 1.2zM283.9 102l1.7-1.2-1.4 1.3zM284.2 102.1l1.4-1.3-1.1 1.3zM285.6 100.8l-.9 1.3h-.2zM285.6 100.8l-.9 1.3zM285.6 100.8l-.6 1.2zM285.6 100.8l-.4 1zM285.6 100.8l-.2 .8zM285.6 100.8l-.1 .6zM285.6 100.8v.3zM23.2 123.2l2.1 1.5-.6 .7zM68.9 145.1l2.1 1.4-.7 .7z"/>
<path d="M289.9 151.1l2.1-1.4-1.4 2.1zM110.3 159.5l1.4 2.1-2.1-1.4zM118.1 178l2.5 .5-2.5 .4zM160.2 162.6l.7-.7 1.4 2.1zM206.6 183.8l.1 .6zM206.4 183.6l.3 .8zM206.2 183.4l.5 1zM206 183.2l.7 1.2zM205.8 183.1l.9 1.3zM205.5 183.1h.3l.9 1.3zM205.3 183.1h.2l1.2 1.3zM205 183.2l.3-.1 1.4 1.3z"/>
<path d="M204.7 183.3l.3-.1 1.7 1.2zM204.5 183.5l.2-.2 2 1.1zM204.5 183.5l2.2 .9-2.3-.7zM204.4 183.7l2.3 .7-2.4-.4zM204.3 184l2.4 .4-2.5-.2zM204.2 184.2l2.5 .2-2.5 .1zM204.2 184.5l2.5-.1-2.4 .4zM204.3 184.8l2.4-.4-2.3 .6zM204.4 185l2.3-.6-2.2 .8zM204.5 185.2l2.2-.8-2 1zM204.7 185.4l2-1-1.7 1.1zM205 185.5l1.7-1.1-1.4 1.2z"/>
<path d="M205.3 185.6l1.4-1.2-1.2 1.2zM206.7 184.4l-.9 1.2h-.3zM206.7 184.4l-.9 1.2zM206.7 184.4l-.7 1.1zM206.7 184.4l-.5 .9zM206.7 184.4l-.3 .7zM206.7 184.4l-.1 .5zM206.7 184.4v.2zM219.8 195.7l.7 .7-2.1 1.4zM228.7 217.1l2.1-1.4-1.4 2.1zM154.8 237.6l2.1-1.4-1.4 2.1zM187.8 241.7l2.2-1.5-1.5 2.2z"/>
</g>
<text font-size="12.6" x="53.6" y="23.2">CONJUNTO SOLDADO SOPORTE BASE ASIENTO SILVER V027</text>
<text font-size="9.4" x="128.7" y="35">SIL-027-BASE-01 (1 CONJUNTO SOLDADO)</text>
<g font-size="7.9">
<text x="189.3" y="44.4">ID REF: 2564</text>
<text x="27.5" y="257">IMPORTANTE:</text>
</g>
<text font-size="6.3" x="27.5" y="264.7">Se suelda primeramente la chapa ITEM 6, a continuación se sueldan las chapas ITEM 3.</text>
<g font-size="4.7">
<text x="304.5" y="261.2">Planos fabricación</text>
<text x="304.5" y="266.6">soporte base asiento</text>
<text x="304.5" y="272">Silver V027</text>
</g>
<g font-size="4.2">
<text x="33.9" y="9.6">6</text>
<text x="103.9" y="9.6">5</text>
<text x="173.9" y="9.6">4</text>
<text x="243.8" y="9.6">3</text>
<text x="313.9" y="9.6">2</text>
<text x="383.9" y="9.6">1</text>
<text x="6.7" y="38.7">D</text>
<text x="410.5" y="38.7">D</text>
<text x="6.9" y="112.9">C</text>
<text x="410.7" y="112.9">C</text>
<text x="6.9" y="187.1">B</text>
<text x="410.7" y="187.1">B</text>
<text x="6.8" y="261.4">A</text>
<text x="410.7" y="261.4">A</text>
<text x="33.9" y="290.4">6</text>
<text x="103.9" y="290.4">5</text>
<text x="173.9" y="290.4">4</text>
<text x="243.8" y="290.4">3</text>
<text x="313.9" y="290.4">2</text>
<text x="383.9" y="290.4">1</text>
</g>
<g font-size="3.9">
<text x="328.2" y="41.2">Una vez soldadas las piezas ITEM 4 e ITEM 8</text>
<text x="328.2" y="45.7">se ponen contra el tubo, en la mitad.</text>
<text x="132.5" y="51.1">3</text>
<text x="156.6" y="53.2">7</text>
<text x="41.3" y="71">1</text>
<text x="171.4" y="70.9">3</text>
<text x="251.4" y="74.7">7</text>
<text x="283.4" y="76.8">3</text>
<text x="244.8" y="100.3">6</text>
<text x="88.9" y="106.1">5</text>
<text x="176.1" y="128">1</text>
<text x="34.5" y="136.7">2</text>
<text x="102.5" y="154.6">7</text>
<text x="150.5" y="154.4">6</text>
<text x="80.8" y="159.2">2</text>
<text x="279" y="162.9">4</text>
<text x="104" y="179.7">3</text>
<text x="214" y="176">1</text>
<text x="254.3" y="183.4">ITEM</text>
<text x="264.3" y="183.4">QTY</text>
<text x="277.5" y="183.4">PART NUMBER</text>
<text x="344.8" y="183.4">DESCRIPTION</text>
<text x="226.7" y="189.7">5</text>
<text x="257.5" y="188.7">1</text>
<text x="266.6" y="188.7">1</text>
<text x="272.6" y="188.7">SIL-027-CBASE-01</text>
<text x="308.2" y="188.8">Chapa inferior asiento Silver, espesor 4 mm</text>
<text x="257.5" y="194.1">2</text>
<text x="266.6" y="194.1">2</text>
<text x="272.6" y="194.1">SIL-027-CIAS-01</text>
<text x="308.2" y="194.1">Chapa guía asiento Silver, espesor 4 mm</text>
<text x="257.5" y="199.4">3</text>
<text x="266.6" y="199.4">2</text>
<text x="272.6" y="199.4">SIL-027-CMED-01</text>
<text x="308.2" y="199.5">Chapa Sujeción Tubo Rigidizador Resorte, espesor 4 mm</text>
<text x="257.5" y="204.6">4</text>
<text x="257.5" y="210">5</text>
<text x="266.6" y="204.6">1</text>
<text x="266.6" y="210">1</text>
<text x="272.6" y="204.6">SIL-027-CRIT-01</text>
<text x="272.6" y="210">SIL-027-CSIF-01</text>
<text x="308.2" y="204.7">Chapa rigidizadora inferior asiento Silver, espesor 5 mm</text>
<text x="257.5" y="215.3">6</text>
<text x="266.6" y="215.3">1</text>
<text x="272.6" y="215.3">SIL-027-TUBI-01</text>
<text x="308.2" y="210.1">Chapa rigidizadora superior asiento Silver, espesor 4 mm</text>
<text x="308.2" y="215.4">Tubo Rigidizador</text>
<text x="257.5" y="220.6">7</text>
<text x="266.6" y="220.6">1</text>
<text x="272.6" y="220.6">SIL-027-TUBM-01</text>
<text x="308.2" y="220.7">Tubo Rigidizador Resorte</text>
<text x="219" y="227.8">2</text>
<text x="148" y="245.4">4</text>
<text x="178.6" y="251.8">2</text>
<text x="358.4" y="274.9">SIL-027-BASE-01-MET01</text>
<text x="358.4" y="279.4">2564</text>
</g>
<g font-size="3.1">
<text x="312.7" y="246.8">Tolerancias para dimensiones lineales y angulares sin indicación individual</text>
<text x="312.7" y="250.4">de tolerancia, según ISO 2768-1:1989</text>
<text x="312.7" y="254">Zonas de rugosidad no especificada, Ra 3.2</text>
<text x="358.6" y="286.5">1</text>
<text x="377.6" y="285.6">A3</text>
<text x="396.9" y="285.9">1 /7</text>
</g>
<g font-size="2.4">
<text x="271.1" y="244.4">MATERIAL:</text>
<text x="271.2" y="252">ACABADO SUPERFICIAL:</text>
<text x="271.2" y="254.7">Negro Satinado Liso</text>
<text x="271.1" y="259.7">SCALE:</text>
<text x="350.4" y="260.8">DRAWN: Carlos Ruiz Madrigal</text>
<text x="391.1" y="260.6">08/09/2015</text>
<text x="350.5" y="267">CHECKED: Antonio Garcia</text>
<text x="391.2" y="266.7">08/09/2015</text>
<text x="350.5" y="271.4">DWG NO:</text>
<text x="350.7" y="276.9">Id. Ref:</text>
<text x="350.7" y="282.8">REV</text>
<text x="371.1" y="282.9">SIZE</text>
<text x="390.8" y="283">SHEET</text>
</g>
</svg>
